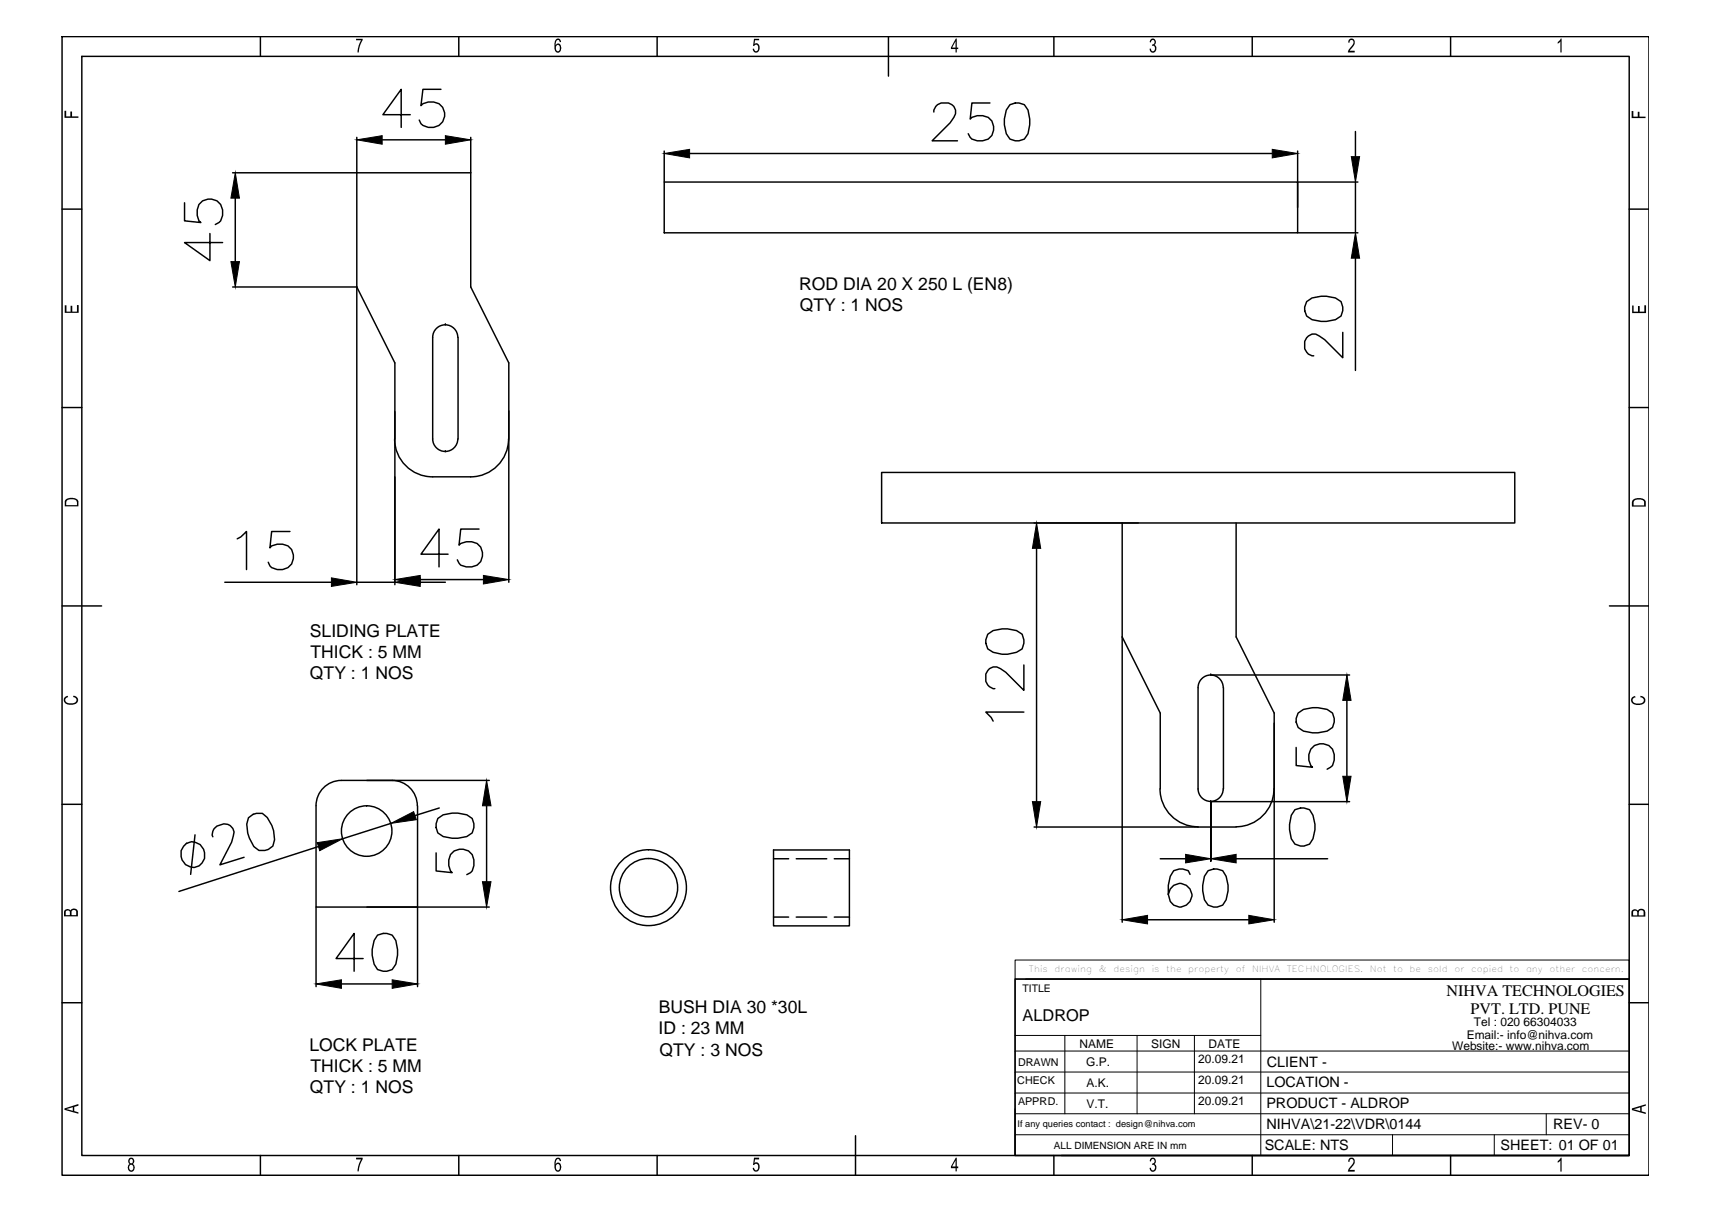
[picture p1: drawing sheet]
<svg xmlns="http://www.w3.org/2000/svg" width="297mm" height="210mm" viewBox="0 0 297 210" stroke-linecap="round" stroke-linejoin="round" font-family="sans-serif">
<!-- layer: 0 -->
<g fill="none" stroke="#000" stroke-width=".25">
<path d="M10.8 6.4h275.3v197.5h-275.3zM14.2 9.8h268.5v190.6h-268.5zM45.2 6.4v3.4M71.2 19.9h-4.8l3.2-4.4v6.6M76.5 15.5h-3.1l-.4 2.8a2.58 2.58 0 0 1 3.8 .3 2.37 2.37 0 0 1-.6 3.1 2.37 2.37 0 0 1-3.2-.2l-.3-.7M79.6 6.4v3.4M114 6.4v3.4M154.1 6.4v6.8M162 19.4a1.63 1.63 0 0 1 1.3-1.5h1.3a1.58 1.58 0 0 1 .9 2.5l-.6 .9-3.2 3.1h4.4M171.8 17.9h-3.2l-.3 2.8a2.63 2.63 0 0 1 3.8 .3 2.27 2.27 0 0 1-.1 2.6 2.27 2.27 0 0 1-2.4 .8l-1-.3-.6-.9M175.2 18.2l1-.3h.6l.9 .3 .7 .9 .3 1.6v.9l-.3 1.6-.7 .9-.9 .3h-.6l-1-.3a5 5 0 0 1 0-5.9zM182.9 6.4v3.4"/>
<path d="M217.3 6.4v3.4M251.7 6.4v3.4M10.8 36.3h3.4M32 35.2v3.1l2.9 .3-.4-.3a2.77 2.77 0 0 1 .7-3.5 2.33 2.33 0 0 1 3.2 .9 2.33 2.33 0 0 1-1 3.2M40.4 30h41.3M40.8 34.4v11M61.9 23.8v77.6M66.3 24.3h11M81.7 23.8v26l6.6 13.1v38.1M115.2 31.6h109.9v8.8h-109.9zM115.2 26.2v5.4M119.6 26.6h101.1"/>
<path d="M225.1 26.2v9.8M225.1 31.6h10.5M235.2 22.8v4.4M235.2 31.6v8.8M282.7 36.3h3.4M36.4 40.5v4.7l-4.4-3.1h6.6M40.4 49.8h21.5l6.6 13.1v38.5M75.1 58.5v17.7M77.3 56.3a2.18 2.18 0 0 0-2.2 2.2M77.3 56.3a2.18 2.18 0 0 1 2.1 2.2M77.3 56.3h.1M79.5 58.5v17.7"/>
<path d="M225.1 40.4h10.5M226.7 52.3l.9-.6 1.6-.3h.9l1.6 .3 1 .6 .3 1v.6l-.3 .9-1 .7-1.6 .3h-.9l-1.6-.3a2.1 2.1 0 0 1-.9-3.2zM233 57.7v4.4l-3.2-3.2-.9-.6a1.56 1.56 0 0 0-2.5 .9v1.3a1.61 1.61 0 0 0 1.5 1.2M235.2 44.8v19.5M10.8 70.7h3.4M68.5 76.1a6.6 6.6 0 0 0 6.5 6.6M75.1 76.1a2.18 2.18 0 0 0 2.2 2.2 2.18 2.18 0 0 0 2.1-2.2M77.3 78.4h.1M88.2 76.1a6.6 6.6 0 0 1-6.5 6.6M282.7 70.7h3.4M41.2 93.5l.6-.4 1-.9v6.6M50.3 92.2h-3.2l-.3 2.8 .3-.3a2.77 2.77 0 0 1 3.5 .6 2.37 2.37 0 0 1-.6 3.1 2.37 2.37 0 0 1-3.2-.2l-.3-.7"/>
<path d="M75.1 82.7h6.6M77.7 96.1h-4.7l3.2-4.3v6.5M83.1 91.8h-3.2l-.3 2.8a2.65 2.65 0 0 1 3.8 .3 2.26 2.26 0 0 1 0 2.6 2.26 2.26 0 0 1-2.5 .8l-1-.3-.6-.9M153 82h109.8v8.7h-109.8zM179.4 90.7h18.1M179.8 95.1v44M194.7 90.7v69.3M214.5 90.7v19.8l6.6 13.2v36.3M10.8 105.1h6.8M39 101h18.5M61.9 101h6.6M72.9 100.5h11"/>
<path d="M72.9 101h4.4M171.4 110l.9-.6 1.6-.3h.9l1.6 .3 .9 .6 .3 1v.6l-.3 1a5.2 5.2 0 0 1-5.9 0l-.4-1v-.6zM177.6 115.4v4.4l-3.1-3.2-.9-.6a1.61 1.61 0 0 0-2.6 .9v1.3a1.73 1.73 0 0 0 1.6 1.3M194.7 110.5l6.6 13.2v13.2M210.1 117.1a2.18 2.18 0 0 0-2.2 2.2v17.5a2.18 2.18 0 0 0 2.2 2.2 2.18 2.18 0 0 0 2.1-2.2M210.1 117.1a2.18 2.18 0 0 1 2.1 2.2M210.1 117.1h.1M210.1 117.1h24.1M212.3 119.3v17.6M279.2 105.1h6.9M10.8 139.5h3.4M54.8 139.8v17.6h17.6v-17.6"/>
<path d="M59.2 135.4a4.4 4.4 0 0 0-4.4 4.4M59.2 135.4h25.7M68 135.4a4.4 4.4 0 0 1 4.4 4.4M84.4 139.8v13.2M177.6 123.5h-6.6l1 1 .3 .6M201.3 136.8a6.6 6.6 0 0 0 6.5 6.6M210.1 139.1h.1M210.1 139.1v10.3v-10.3M210.1 139.1h24.1M221 136.8a6.6 6.6 0 0 1-6.5 6.6M224.9 129.7v3.1l2.8 .3a2.35 2.35 0 0 1 0-3.5 2.35 2.35 0 0 1 3.5 .4l.3 .9v1l-.3 .9-.9 .6M225.2 123.7l1-.6 1.5-.3h1l1.6 .3 .9 .6 .3 .9v.7l-.3 .9-.9 .6-1.6 .3h-1l-1.5-.3a2.1 2.1 0 0 1-1-3.1z"/>
<path d="M233.7 121.5v13.2M282.7 139.5h3.4M31.8 146.8a2.07 2.07 0 0 1 2.2-.6 2.07 2.07 0 0 1 1.5 1.7 2.07 2.07 0 0 1-1.7 2.6 2.07 2.07 0 0 1-2.4-1.9v-1zM33.8 144.8l-.7 6.9M36.9 145.2a1.59 1.59 0 0 1 .7-1.9l1.2-.4a1.57 1.57 0 0 1 1.7 2.1l-.3 1.1-2 3.9 4.1-1.3M43.1 141.9l.8-.6 .6-.2h1a5.2 5.2 0 0 1 1.8 5.7l-.8 .6-.6 .1h-1l-.9-.6a5.6 5.6 0 0 1-.9-5zM54.8 157.4v13.8M55.3 146.9l-24.3 7.7M63.6 157.4h21.3M67.8 142.8l-8.3 2.7M72.4 157.4v13.8M75.7 148v3.1l2.8 .3a2.63 2.63 0 0 1 .3-3.8 2.27 2.27 0 0 1 2.6 .1 2.27 2.27 0 0 1 .8 2.5l-.3 .9-.9 .6"/>
<path d="M76 142l.9-.6 1.6-.3h.9l1.6 .3 .9 .6 .3 .9v.7l-.3 .9-.9 .6-1.6 .3h-.9l-1.6-.3-.9-.6-.3-.9v-.7zM76.2 140.2l-4.2 1.3M134.2 147.4h13.2v13.2h-13.2zM134.2 149h2.6M134.2 159.1h2.6M138.1 149h5.3M138.1 159.1h5.3M144.8 149h2.6M144.8 159.1h2.6M179.4 143.5h35.1M199.1 159.6h17.6M201.3 149h4.4"/>
<path d="M206.5 151.7l-.3-.7-1-.3h-.6l-1 .3a5.9 5.9 0 0 0-.6 5.4 2.06 2.06 0 0 0 3.4 .1 2.06 2.06 0 0 0-.9-3.2 2.06 2.06 0 0 0-2.8 1.9M209.6 151l1-.3h.6l.9 .3a5.2 5.2 0 0 1 0 6 2.14 2.14 0 0 1-3.1-.9l-.3-1.6v-.9l.3-1.6zM214.5 149h15.8M224.7 140.5l1-.3h.5l1 .3a5.2 5.2 0 0 1 0 5.9 2.14 2.14 0 0 1-3.2-.9l-.3-1.6v-.9l.3-1.6zM10.8 173.9h3.4M59.2 170.7h8.8M63 166.3h-4.7l3.1-4.4v6.6M65.5 162.2l1-.3h.6l.9 .3 .7 1 .3 1.5v1l-.3 1.6-.7 .9-.9 .3h-.6l-1-.3a5.1 5.1 0 0 1 0-6zM176.1 169.8h106.6v30.6h-106.6zM282.7 173.9h3.4M148.4 197v6.9M45.2 200.4v3.5"/>
<path d="M79.6 200.4v3.5M114 200.4v3.5M182.9 200.4v3.5M184.2 200.4h98.5M217.3 200.4v3.5M251.7 200.4v3.5"/>
<circle cx="63.6" cy="144.2" r="4.4"/>
<circle cx="112.5" cy="154" r="6.6"/>
<circle cx="112.5" cy="154" r="5.1"/>
</g>
<g fill="#000">
<path d="M61.8 6.7h1.1v.3l-.5 1-.2 1.1h-.2l.1-.6 .6-1.5h-.9zM130.8 6.7h.9v.3h-.7l-.1 .7 .2-.2h.4l.3 .4v.6l-.3 .5-.4 .1-.3-.1-.2-.3v-.2l.2-.1a.38 .38 0 0 0 .4 .5 .38 .38 0 0 0 .3-.6v-.3a.35 .35 0 0 0-.3-.3 .35 .35 0 0 0-.3 .3h-.2zM199.7 6.8l.1-.1a.59 .59 0 0 1 .7 .4 .59 .59 0 0 1-.2 .7l.3 .4-.1 .6a.58 .58 0 0 1-.7 .3 .58 .58 0 0 1-.4-.6h.3a.37 .37 0 0 0 .5 .4 .37 .37 0 0 0 .2-.6v-.1a.34 .34 0 0 0-.5-.2v-.3h.2a.38 .38 0 0 0 .2-.5 .38 .38 0 0 0-.5-.2l-.1 .4-.2-.1zM234.1 6.8l.6-.1 .3 .3v.7l-.8 1.1h.8v.3h-1.1l.1-.5 .7-.8 .1-.4a.36 .36 0 0 0-.3-.5 .36 .36 0 0 0-.3 .5h-.3zM270.8 6.7h.1v2.4h-.2v-1.9l-.4 .4v-.3l.3-.3zM11.2 19.2h.3v1h.7v-.9h.3v.9h1.1v.2h-2.4zM283.1 19.3h.3v.9h.8v-.8h.3v.8h1v.3h-2.4zM11.2 53h.3v1.1h.7v-1.1h.3v1.1h.8v-1.2h.3v1.4h-2.4zM283.2 53h.2v1.1h.8v-1h.3v1h.8v-1.1h.3v1.3h-2.4zM11.1 121l.6-.3 .1 .2-.3 .1-.2 .3 .1 .4 .3 .2 1 .1 .4-.2a.52 .52 0 0 0 .1-.6 .52 .52 0 0 0-.5-.3l.1-.2 .5 .2 .2 .3 .1 .3-.3 .5-.7 .3h-.6l-.6-.3-.3-.4zM283.1 121.1l.2-.2 .4-.2 .1 .3-.3 .1a.55 .55 0 0 0-.1 .6 .55 .55 0 0 0 .6 .3h.6l.4-.2a.51 .51 0 0 0 .1-.6 .51 .51 0 0 0-.5-.3l.1-.2 .5 .2 .3 .3v.5l-.3 .4-.7 .2h-.6l-.6-.3-.3-.5zM61.8 200.8h1.1v.3l-.5 1.1-.2 1h-.2l.1-.8 .6-1.3h-.9z"/>
<path d="M130.8 200.8h.9v.3h-.7l-.1 .7 .5-.2 .3 .2 .1 .4-.1 .8-.5 .2a.59 .59 0 0 1-.6-.6h.2l.1 .1a.38 .38 0 0 0 .5 .3 .38 .38 0 0 0 .1-.6v-.1a.36 .36 0 0 0-.2-.4 .36 .36 0 0 0-.4 .2h-.2zM199.6 201l.2-.2h.4l.3 .2v.6l-.2 .3 .3 .4-.1 .7-.4 .3-.3-.1-.2-.2-.2-.4h.3a.37 .37 0 0 0 .4 .4 .37 .37 0 0 0 .3-.5 .39 .39 0 0 0-.1-.4 .39 .39 0 0 0-.4 0l.1-.3a.4 .4 0 0 0 .3-.4 .4 .4 0 0 0-.3-.4l-.2 .2-.1 .3-.2-.1zM234.1 201l.2-.2h.4l.3 .3v.7l-.8 1.1h.8v.3h-1.1l.1-.5 .7-.8 .1-.5a.36 .36 0 0 0-.4-.3 .36 .36 0 0 0-.2 .4h-.3zM270.8 200.8h.1v2.4h-.2v-1.9l-.4 .4v-.3z"/>
<path d="M96.4 6.9l.3-.2h.4l.2 .5v.1h-.2a.36 .36 0 0 0-.4-.4 .36 .36 0 0 0-.3 .6v.4l.2-.3a.61 .61 0 0 1 .6 .1 .61 .61 0 0 1 .2 .7l-.1 .4-.3 .3h-.3l-.4-.3-.1-.3v-1zM96.6 7.8l-.2 .3v.3a.38 .38 0 0 0 .5 .5 .38 .38 0 0 0 .2-.6v-.2a.37 .37 0 0 0-.5-.3z"/>
<path d="M165.8 6.7h.2v1.6h.3v.2h-.3v.6h-.2v-.6h-.8v-.2zM165.8 7.2l-.6 1.1h.6z"/>
<path d="M11.3 86.7l.8-.3 1.1 .1 .4 .4v.9h-2.4zM11.7 86.8l-.2 .1v.7h1.8v-.5l-.2-.4-1-.1z"/>
<path d="M283.3 86.7l.7-.3h.7l.5 .2 .4 .4v.9h-2.5v-.8zM283.6 86.8l-.2 .3v.6h1.9v-.7l-.3-.3h-1z"/>
<path d="M11.2 157.9l.4-.2h.4a.22 .22 0 0 0 .2 .2 .22 .22 0 0 0 .2-.2l.6-.1 .4 .3 .1 1.1h-2.4v-.9zM11.4 158v.8h.7v-.4a.4 .4 0 0 0-.2-.4 .4 .4 0 0 0-.5 0zM12.5 158l-.1 .8h.8v-.5a.43 .43 0 0 0-.2-.4 .43 .43 0 0 0-.5 .1z"/>
<path d="M283.1 157.9l.4-.2 .4 .1a.24 .24 0 0 0 .3 .1 .24 .24 0 0 0 .2-.2l.6-.1 .3 .3 .2 .3v.8h-2.4zM283.4 158.1v.7h.7v-.4a.39 .39 0 0 0-.3-.4 .39 .39 0 0 0-.4 .1zM284.5 157.9l-.2 .4v.5h.9v-.5a.44 .44 0 0 0-.7-.4z"/>
<path d="M11.2 192.3l2.4-.8v.3l-.7 .2v.7l.7 .3v.2l-2.4-.7zM11.4 192.4l1.2 .3v-.6z"/>
<path d="M283.1 192.3l2.5-.7v.2l-.8 .2v.8l.8 .2v.3l-2.5-.7zM283.4 192.4l1.2 .3v-.6z"/>
<path d="M22.4 201l.2-.2 .4 .1 .3 .4v.4a.27 .27 0 0 0-.2 .2 .27 .27 0 0 0 .2 .3l.1 .4-.2 .5-.3 .2-.5-.1-.2-.6v-.5l.3-.2-.3-.4zM22.6 201.1l-.1 .2a.34 .34 0 0 0 .1 .4 .34 .34 0 0 0 .5 0 .34 .34 0 0 0-.1-.5l-.2-.2zM22.6 202.1l-.2 .3 .1 .4a.39 .39 0 0 0 .6 .1 .39 .39 0 0 0 0-.6 .33 .33 0 0 0-.5-.2z"/>
<path d="M96.4 201l.2-.1a.52 .52 0 0 1 .7 .5h-.2a.36 .36 0 0 0-.4-.3 .36 .36 0 0 0-.3 .5v.4a.55 .55 0 0 1 .7-.2 .55 .55 0 0 1 .3 .7l-.1 .4-.2 .2a.63 .63 0 0 1-.7 0 .63 .63 0 0 1-.2-.7v-.8zM96.6 202l-.2 .2 .1 .5a.34 .34 0 0 0 .4 .3 .34 .34 0 0 0 .2-.5v-.3a.34 .34 0 0 0-.5-.2z"/>
<path d="M165.8 200.8h.2v1.6h.3v.2h-.3v.6h-.2v-.6h-.8v-.2zM165.8 201.3l-.6 1.1h.6z"/>
</g>
<g fill="none" stroke="#000" stroke-width=".17">
<path d="M176.1 166.5h106.6v3.3h-106.6zM176.1 169.8v30.6M176.1 179.6h42.7M177.9 169.8h104.8M184.8 179.6v13.6M197.3 179.6v13.6M207.2 179.6v13.6M218.8 169.8v30.6M176.1 193.2h106.6M176.1 189.6h106.6M176.1 186h106.6M176.1 182.3h106.6"/>
<path d="M176.1 196.9h106.6M241.6 196.9v3.5M259.3 196.9v3.5M268.3 193.2v3.7"/>
</g>
<g fill="#000" stroke="#000" stroke-width=".17">
<path d="M40.8 30l.7 4.4h-1.4zM61.9 24.3l4.4-.8v1.5zM77.3 23.5l4.4 .8-4.4 .7zM115.2 26.6l4.4-.7v1.5zM220.7 25.9l4.4 .7-4.4 .8zM234.5 27.2h1.4l-.7 4.4zM40.1 45.4h1.4l-.7 4.4zM235.2 40.4l.7 4.4h-1.4zM68.5 100.5l4.4-.7v1.5zM83.9 99.8l4.4 .7-4.4 .8zM179.8 90.7l.8 4.4h-1.5zM57.5 100.2l4.4 .8-4.4 .7z"/>
<path d="M68.5 101l4.4-.8v1.5zM84.4 135.4l.8 4.4h-1.5zM179.1 139.1h1.5l-.8 4.4zM233.7 117.1l.7 4.4h-1.4zM233 134.7h1.4l-.7 4.4zM55 146.2l4.5-.7-4 2.1zM67.8 142.8l4-2 .4 1.4zM83.7 153h1.5l-.8 4.4zM194.7 159.6l4.4-.8v1.5zM205.7 148.2l4.4 .8-4.4 .7zM210.1 149l4.4-.8v1.5zM216.7 158.8l4.4 .8-4.4 .7z"/>
<path d="M54.8 170.7l4.4-.7v1.5zM68 170l4.4 .7-4.4 .8z"/>
</g>
<g font-size="3">
<text x="138.7" y="50.3">ROD DIA 20 X 250 L (EN8)</text>
<text x="138.8" y="54">QTY : 1 NOS</text>
<text x="53.8" y="110.5">SLIDING PLATE</text>
<text x="53.8" y="117.9">QTY : 1 NOS</text>
<text x="53.9" y="114.2">THICK : 5 MM</text>
<text x="114.3" y="179.5">ID : 23 MM</text>
<text x="114.3" y="175.8">BUSH DIA 30 *30L</text>
<text x="53.7" y="182.2">LOCK PLATE</text>
<text x="53.9" y="185.9">THICK : 5 MM</text>
<text x="114.4" y="183.1">QTY : 3 NOS</text>
<text x="53.8" y="189.6">QTY : 1 NOS</text>
</g>
<g font-size="2.8">
<text x="251" y="172.8">NIHVA TECHNOLOGIES</text>
<text x="177.4" y="177">ALDROP</text>
<text x="255.2" y="175.9">PVT. LTD. PUNE</text>
</g>
<g font-size="2.5">
<text x="219.8" y="185">CLIENT -</text>
<text x="219.7" y="188.6">LOCATION -</text>
<text x="219.7" y="195.9">NIHVA\21-22\VDR\0144</text>
<text x="219.7" y="192.3">PRODUCT - ALDROP</text>
<text x="269.5" y="195.9">REV- 0</text>
<text x="219.4" y="199.5">SCALE: NTS</text>
<text x="260.4" y="199.5">SHEET: 01 OF 01</text>
</g>
<g font-size="2.1">
<text x="255.7" y="178.1">Tel : 020 66304033</text>
<text x="187.3" y="181.8">NAME</text>
<text x="188.4" y="184.9">G.P.</text>
<text x="199.7" y="181.8">SIGN</text>
<text x="207.9" y="184.4">20.09.21</text>
<text x="209.7" y="181.8">DATE</text>
<text x="251.9" y="182.1">Website:- www.nihva.com</text>
<text x="254.5" y="180.2">Email:- info@nihva.com</text>
<text x="188.5" y="188.5">A.K.</text>
<text x="207.9" y="188">20.09.21</text>
<text x="207.9" y="191.6">20.09.21</text>
<text x="188.5" y="192.2">V.T.</text>
</g>
<g font-size="1.9">
<text x="176.6" y="185">DRAWN</text>
<text x="176.5" y="188.1">CHECK</text>
<text x="176.6" y="191.7">APPRD.</text>
</g>
<text font-size="1.8" x="177.4" y="172.2">TITLE</text>
<text font-size="1.7" x="182.9" y="199.3">ALL DIMENSION ARE IN mm</text>
<text font-size="1.6" x="176.5" y="195.5">If any queries contact : design@nihva.com</text>
<g font-size="1.5">
<text x="178.5" y="168.6">This</text>
<text x="183" y="168.6">drawing</text>
<text x="190.6" y="168.6">&amp;</text>
<text x="193.2" y="168.6">design</text>
<text x="199.8" y="168.6">is</text>
<text x="202.3" y="168.6">the</text>
<text x="206.2" y="168.6">property</text>
<text x="214.4" y="168.6">of</text>
<text x="217.2" y="168.6">NIHVA</text>
<text x="223.3" y="168.6">TECHNOLOGIES.</text>
<text x="237.7" y="168.6">Not</text>
<text x="241.7" y="168.6">to</text>
<text x="244.6" y="168.6">be</text>
<text x="247.7" y="168.6">sold</text>
<text x="252.3" y="168.6">or</text>
<text x="255.2" y="168.6">copied</text>
<text x="261.9" y="168.6">to</text>
<text x="264.8" y="168.6">any</text>
<text x="268.9" y="168.6">other</text>
<text x="274.5" y="168.6">concern.</text>
</g>
</svg>
